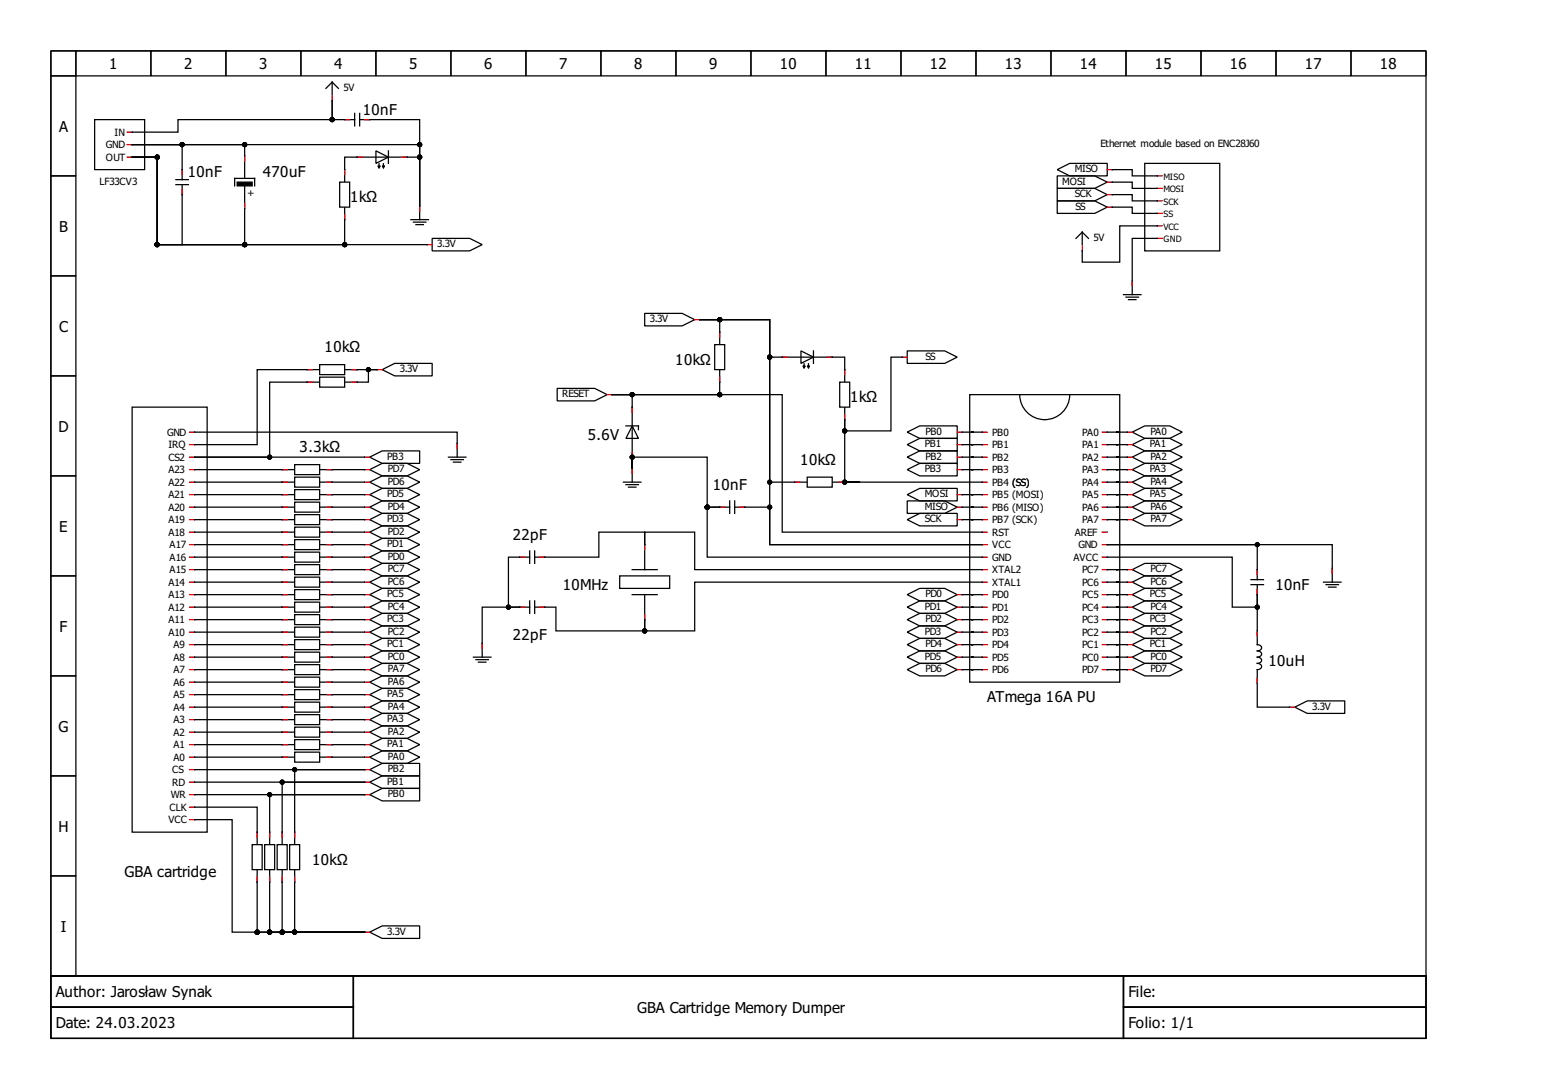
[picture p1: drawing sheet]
<svg xmlns="http://www.w3.org/2000/svg" width="297mm" height="210mm" viewBox="0 0 297 210" stroke-linecap="round" stroke-linejoin="round" font-family="sans-serif">
<g fill="none" stroke="#000" stroke-width=".24">
<path d="M9.8 9.8h264.5v178h-264.5zM9.8 9.8h4.8v4.8h-4.8zM9.8 14.6h4.8v19.2h-4.8zM14.6 9.8h14.4v4.8h-14.4zM29 9.8h14.5v4.8h-14.5zM43.5 9.8h14.4v4.8h-14.4zM57.9 9.8h14.4v4.8h-14.4zM72.3 9.8h14.4v4.8h-14.4zM86.7 9.8h14.5v4.8h-14.5zM101.2 9.8h14.4v4.8h-14.4zM115.6 9.8h14.4v4.8h-14.4zM130 9.8h14.5v4.8h-14.5z"/>
<path d="M144.5 9.8h14.4v4.8h-14.4zM158.9 9.8h14.4v4.8h-14.4zM173.3 9.8h14.5v4.8h-14.5zM187.8 9.8h14.4v4.8h-14.4zM202.2 9.8h14.4v4.8h-14.4zM216.6 9.8h14.4v4.8h-14.4zM231 9.8h14.5v4.8h-14.5zM245.5 9.8h14.4v4.8h-14.4zM259.9 9.8h14.4v4.8h-14.4zM9.8 33.8h4.8v19.3h-4.8zM66.3 23h1.9M68.2 21.8v2.4"/>
<path d="M69.2 23h1.9M69.2 21.8v2.4M9.8 53.1h4.8v19.2h-4.8zM9.8 72.3h4.8v19.3h-4.8zM9.8 91.6h4.8v19.2h-4.8zM71.1 88l2.4-1.3h7.2v2.5h-7.2zM174.5 83.1l2.4-1.2h7.3v2.4h-7.3zM9.8 110.8h4.8v19.2h-4.8zM240.7 111.5h2.4M240.7 112.5h2.4M241.9 109.6v1.9M241.9 112.5v1.9"/>
<path d="M9.8 130h4.8v19.3h-4.8zM9.8 149.3h4.8v19.2h-4.8zM9.8 168.5h4.8v19.3h-4.8zM49.5 160.1v9.6M9.8 187.8h264.5v12h-264.5zM9.8 187.8h58.2v6h-58.2zM9.8 193.8h58.2v6h-58.2zM68 187.8h148.1v12h-148.1zM216.1 187.8h58.2v6h-58.2zM216.1 193.8h58.2v6h-58.2z"/>
</g>
<path d="M66.3 23h1M70.2 23h.9M70.2 88h.9M184.2 83.1h.9M241.9 109.6v1M241.9 113.4v1" fill="none" stroke="#f00" stroke-width=".24"/>
<path d="M66.3 23h.1M71.1 23h.1M70.2 88h.1M185.1 83.1h.1M241.9 109.6h.1M241.9 114.4h.1" fill="none" stroke="#00f" stroke-width=".24"/>
<path d="M48.5 162.5h1.9v4.8h-1.9z" fill-rule="evenodd" fill="#fff" stroke="#000" stroke-width=".24"/>
<path d="M138.5 97.6h.9M142.3 97.6h1M184.2 90.4h.9M184.2 85.5h.9M184.2 88h.9M216.9 83.1h.9M184.2 121.6h.9M70.2 150.5h.9M49.5 160.1v1M49.5 168.8v.9" fill="none" stroke="#f00" stroke-width=".24"/>
<path d="M138.5 97.6h.1M143.3 97.6h.1M185.1 85.5h.1M185.1 88h.1M185.1 90.4h.1M216.9 83.1h.1M185.1 121.6h.1M70.2 150.5h.1M49.5 160.1h.1M49.5 169.7h.1" fill="none" stroke="#00f" stroke-width=".24"/>
<path d="M138.5 97.6h1.9M140.4 96.4v2.4M141.3 97.6h2M141.3 96.4v2.4M174.5 90.4l2.4-1.2h7.3v2.4h-7.3zM174.5 85.5l2.4-1.2h7.3v2.4h-7.3zM174.5 88l2.4-1.3h7.3v2.5h-7.3zM217.8 83.1l2.4-1.2h4.8l2.4 1.2-2.4 1.2h-4.8zM54.3 126.4h9.6M174.5 121.6l2.4-1.2h4.8l2.5 1.2-2.5 1.2h-4.8zM71.1 150.5l2.4-1.2h7.2v2.4h-7.2z" fill="none" stroke="#000" stroke-width=".24"/>
<path d="M56.7 125.5h4.8v1.9h-4.8z" fill-rule="evenodd" fill="#fff" stroke="#000" stroke-width=".24"/>
<path d="M70.2 95.2h.9M70.2 92.8h.9M54.3 126.4h.9M62.9 126.4h1" fill="none" stroke="#f00" stroke-width=".24"/>
<path d="M70.2 92.8h.1M70.2 95.2h.1M54.3 126.4h.1M63.9 126.4h.1" fill="none" stroke="#00f" stroke-width=".24"/>
<path d="M71.1 95.2l2.4-1.2h4.8l2.4 1.2-2.4 1.2h-4.8zM71.1 92.8l2.4-1.2h4.8l2.4 1.2-2.4 1.2h-4.8zM54.3 104.8h9.6" fill="none" stroke="#000" stroke-width=".24"/>
<path d="M56.7 103.8h4.8v1.9h-4.8z" fill-rule="evenodd" fill="#fff" stroke="#000" stroke-width=".24"/>
<path d="M54.3 104.8h.9M62.9 104.8h1" fill="none" stroke="#f00" stroke-width=".24"/>
<path d="M54.3 104.8h.1M63.9 104.8h.1" fill="none" stroke="#00f" stroke-width=".24"/>
<path d="M54.3 114.4h9.6" fill="none" stroke="#000" stroke-width=".24"/>
<path d="M56.7 113.4h4.8v2h-4.8z" fill-rule="evenodd" fill="#fff" stroke="#000" stroke-width=".24"/>
<path d="M54.3 114.4h.9M62.9 114.4h1" fill="none" stroke="#f00" stroke-width=".24"/>
<path d="M54.3 114.4h.1M63.9 114.4h.1" fill="none" stroke="#00f" stroke-width=".24"/>
<path d="M54.3 109.6h9.6" fill="none" stroke="#000" stroke-width=".24"/>
<path d="M56.7 108.6h4.8v2h-4.8z" fill-rule="evenodd" fill="#fff" stroke="#000" stroke-width=".24"/>
<path d="M54.3 109.6h.9M62.9 109.6h1M100 107.2h.9M103.8 107.2h1" fill="none" stroke="#f00" stroke-width=".24"/>
<path d="M54.3 109.6h.1M63.9 109.6h.1M100 107.2h.1M104.8 107.2h.1" fill="none" stroke="#00f" stroke-width=".24"/>
<path d="M54.3 116.8h9.6M100 107.2h1.9M101.9 106v2.4M102.9 107.2h1.9M102.9 106v2.4" fill="none" stroke="#000" stroke-width=".24"/>
<path d="M56.7 115.9h4.8v1.9h-4.8z" fill-rule="evenodd" fill="#fff" stroke="#000" stroke-width=".24"/>
<path d="M54.3 116.8h.9M62.9 116.8h1M70.2 138.5h.9" fill="none" stroke="#f00" stroke-width=".24"/>
<path d="M54.3 116.8h.1M63.9 116.8h.1M70.2 138.5h.1" fill="none" stroke="#00f" stroke-width=".24"/>
<path d="M54.3 133.6h9.6M71.1 138.5l2.4-1.2h4.8l2.4 1.2-2.4 1.2h-4.8z" fill="none" stroke="#000" stroke-width=".24"/>
<path d="M56.7 132.7h4.8v1.9h-4.8z" fill-rule="evenodd" fill="#fff" stroke="#000" stroke-width=".24"/>
<path d="M54.3 133.6h.9M62.9 133.6h1" fill="none" stroke="#f00" stroke-width=".24"/>
<path d="M54.3 133.6h.1M63.9 133.6h.1" fill="none" stroke="#00f" stroke-width=".24"/>
<path d="M54.3 92.8h9.6" fill="none" stroke="#000" stroke-width=".24"/>
<path d="M56.7 91.8h4.8v1.9h-4.8z" fill-rule="evenodd" fill="#fff" stroke="#000" stroke-width=".24"/>
<g fill="none" stroke="#f00" stroke-width=".24">
<path d="M54.3 92.8h.9M62.9 92.8h1M189 92.8h.9M189 88h.9M189 100h.9M189 95.2h.9M189 83.1h.9M189 90.4h.9M189 85.5h.9M189 97.6h.9M212 92.8h1M212 88h1"/>
<path d="M212 100h1M212 95.2h1M212 83.1h1M212 90.4h1M212 85.5h1M212 97.6h1M189 109.6h.9M189 112h.9M189 114.4h.9M189 102.4h.9M189 107.2h.9M189 116.8h.9"/>
<path d="M189 119.2h.9M189 104.8h.9M212 109.6h1M212 112h1M212 114.4h1M212 102.4h1M212 107.2h1M212 116.8h1M212 119.2h1M212 104.8h1M189 121.6h.9M189 124h.9"/>
<path d="M189 126.4h.9M189 128.8h.9M212 121.6h1M212 124h1M212 126.4h1M212 128.8h1"/>
</g>
<g fill="none" stroke="#00f" stroke-width=".24">
<path d="M54.3 92.8h.1M63.9 92.8h.1M189 83.1h.1M189 85.5h.1M189 88h.1M189 90.4h.1M189 92.8h.1M189 95.2h.1M189 97.6h.1M189 100h.1M213 83.1h.1M213 85.5h.1"/>
<path d="M213 88h.1M213 90.4h.1M213 92.8h.1M213 95.2h.1M213 97.6h.1M213 100h.1M189 102.4h.1M189 104.8h.1M189 107.2h.1M189 109.6h.1M189 112h.1M189 114.4h.1"/>
<path d="M189 116.8h.1M189 119.2h.1M213 102.4h.1M213 104.8h.1M213 107.2h.1M213 109.6h.1M213 112h.1M213 114.4h.1M213 116.8h.1M213 119.2h.1M189 121.6h.1M189 124h.1"/>
<path d="M189 126.4h.1M189 128.8h.1M213 121.6h.1M213 124h.1M213 126.4h.1M213 128.8h.1"/>
</g>
<path d="M186.6 75.9h28.8v55.3h-28.8zM196.2 75.9a4.8 4.8 0 0 0 4.8 4.8 4.8 4.8 0 0 0 4.8-4.8M54.3 138.5h9.6" fill="none" stroke="#000" stroke-width=".24"/>
<path d="M56.7 137.5h4.8v1.9h-4.8z" fill-rule="evenodd" fill="#fff" stroke="#000" stroke-width=".24"/>
<path d="M54.3 138.5h.9M62.9 138.5h1" fill="none" stroke="#f00" stroke-width=".24"/>
<path d="M54.3 138.5h.1M63.9 138.5h.1" fill="none" stroke="#00f" stroke-width=".24"/>
<path d="M54.3 121.6h9.6" fill="none" stroke="#000" stroke-width=".24"/>
<path d="M56.7 120.7h4.8v1.9h-4.8z" fill-rule="evenodd" fill="#fff" stroke="#000" stroke-width=".24"/>
<path d="M54.3 121.6h.9M62.9 121.6h1" fill="none" stroke="#f00" stroke-width=".24"/>
<path d="M54.3 121.6h.1M63.9 121.6h.1" fill="none" stroke="#00f" stroke-width=".24"/>
<path d="M54.3 128.8h9.6" fill="none" stroke="#000" stroke-width=".24"/>
<path d="M56.7 127.9h4.8v1.9h-4.8z" fill-rule="evenodd" fill="#fff" stroke="#000" stroke-width=".24"/>
<path d="M70.2 102.4h.9M54.3 128.8h.9M62.9 128.8h1M70.2 121.6h.9" fill="none" stroke="#f00" stroke-width=".24"/>
<path d="M70.2 102.4h.1M54.3 128.8h.1M63.9 128.8h.1M70.2 121.6h.1" fill="none" stroke="#00f" stroke-width=".24"/>
<path d="M54.3 95.2h9.6M71.1 102.4l2.4-1.2h4.8l2.4 1.2-2.4 1.2h-4.8zM71.1 121.6l2.4-1.2h4.8l2.4 1.2-2.4 1.2h-4.8z" fill="none" stroke="#000" stroke-width=".24"/>
<path d="M56.7 94.2h4.8v1.9h-4.8z" fill-rule="evenodd" fill="#fff" stroke="#000" stroke-width=".24"/>
<path d="M54.3 95.2h.9M62.9 95.2h1M216.9 114.4h.9" fill="none" stroke="#f00" stroke-width=".24"/>
<path d="M54.3 95.2h.1M63.9 95.2h.1M216.9 114.4h.1" fill="none" stroke="#00f" stroke-width=".24"/>
<path d="M54.3 100h9.6M217.8 114.4l2.4-1.2h4.8l2.4 1.2-2.4 1.2h-4.8z" fill="none" stroke="#000" stroke-width=".24"/>
<path d="M56.7 99h4.8v1.9h-4.8z" fill-rule="evenodd" fill="#fff" stroke="#000" stroke-width=".24"/>
<path d="M54.3 100h.9M62.9 100h1" fill="none" stroke="#f00" stroke-width=".24"/>
<path d="M54.3 100h.1M63.9 100h.1" fill="none" stroke="#00f" stroke-width=".24"/>
<path d="M54.3 90.4h9.6" fill="none" stroke="#000" stroke-width=".24"/>
<path d="M56.7 89.4h4.8v1.9h-4.8z" fill-rule="evenodd" fill="#fff" stroke="#000" stroke-width=".24"/>
<path d="M54.3 90.4h.9M62.9 90.4h1" fill="none" stroke="#f00" stroke-width=".24"/>
<path d="M54.3 90.4h.1M63.9 90.4h.1" fill="none" stroke="#00f" stroke-width=".24"/>
<path d="M54.3 112h9.6" fill="none" stroke="#000" stroke-width=".24"/>
<path d="M56.7 111h4.8v2h-4.8z" fill-rule="evenodd" fill="#fff" stroke="#000" stroke-width=".24"/>
<path d="M54.3 112h.9M62.9 112h1M70.2 104.8h.9M124 104.8v.9M124 118.3v.9M70.2 152.9h.9" fill="none" stroke="#f00" stroke-width=".24"/>
<path d="M54.3 112h.1M63.9 112h.1M70.2 104.8h.1M124 104.8h.1M124 119.2h.1M70.2 152.9h.1" fill="none" stroke="#00f" stroke-width=".24"/>
<path d="M71.1 104.8l2.4-1.2h4.8l2.4 1.2-2.4 1.2h-4.8zM119.2 110.8h9.6v2.4h-9.6zM121.6 109.6h4.8M121.6 114.4h4.8M124 104.8v4.8M124 114.4v4.8M54.3 124h9.6M71.1 152.9l2.4-1.2h7.2v2.4h-7.2z" fill="none" stroke="#000" stroke-width=".24"/>
<path d="M56.7 123.1h4.8v1.9h-4.8z" fill-rule="evenodd" fill="#fff" stroke="#000" stroke-width=".24"/>
<g fill="none" stroke="#f00" stroke-width=".24">
<path d="M36.5 83.1h.9M36.5 97.6h.9M36.5 100h.9M36.5 85.5h.9M36.5 92.8h.9M36.5 88h.9M36.5 90.4h.9M36.5 95.2h.9M36.5 109.6h.9M36.5 107.2h.9M36.5 112h.9M36.5 116.8h.9"/>
<path d="M36.5 114.4h.9M36.5 119.2h.9M36.5 104.8h.9M36.5 102.4h.9M70.2 109.6h.9M70.2 107.2h.9M36.5 124h.9M36.5 121.6h.9M36.5 136.1h.9M36.5 128.8h.9M36.5 133.6h.9M36.5 138.5h.9"/>
<path d="M36.5 126.4h.9M36.5 131.2h.9M54.3 124h.9M62.9 124h1M70.2 124h.9M36.5 152.9h.9M36.5 150.5h.9M36.5 143.3h.9M36.5 148.1h.9M36.5 157.7h.9M36.5 155.3h.9M36.5 145.7h.9"/>
<path d="M36.5 140.9h.9"/>
</g>
<g fill="none" stroke="#00f" stroke-width=".24">
<path d="M37.4 83.1h.1M37.4 85.5h.1M37.4 88h.1M37.4 90.4h.1M37.4 92.8h.1M37.4 95.2h.1M37.4 97.6h.1M37.4 100h.1M37.4 102.4h.1M37.4 104.8h.1M37.4 107.2h.1M37.4 109.6h.1"/>
<path d="M37.4 112h.1M37.4 114.4h.1M37.4 116.8h.1M37.4 119.2h.1M70.2 107.2h.1M70.2 109.6h.1M37.4 121.6h.1M37.4 124h.1M37.4 126.4h.1M37.4 128.8h.1M37.4 131.2h.1M37.4 133.6h.1"/>
<path d="M37.4 136.1h.1M37.4 138.5h.1M54.3 124h.1M63.9 124h.1M70.2 124h.1M37.4 140.9h.1M37.4 143.3h.1M37.4 145.7h.1M37.4 148.1h.1M37.4 150.5h.1M37.4 152.9h.1M37.4 155.3h.1"/>
<path d="M37.4 157.7h.1"/>
</g>
<path d="M25.4 78.3h14.5v81.8h-14.5zM71.1 109.6l2.4-1.2h4.8l2.4 1.2-2.4 1.2h-4.8zM71.1 107.2l2.4-1.2h4.8l2.4 1.2-2.4 1.2h-4.8zM54.3 136.1h9.6M71.1 124l2.4-1.2h4.8l2.4 1.2-2.4 1.2h-4.8z" fill="none" stroke="#000" stroke-width=".24"/>
<path d="M56.7 135.1h4.8v1.9h-4.8z" fill-rule="evenodd" fill="#fff" stroke="#000" stroke-width=".24"/>
<path d="M70.2 97.6h.9M54.3 136.1h.9M62.9 136.1h1" fill="none" stroke="#f00" stroke-width=".24"/>
<path d="M70.2 97.6h.1M54.3 136.1h.1M63.9 136.1h.1" fill="none" stroke="#00f" stroke-width=".24"/>
<path d="M54.3 97.6h9.6M71.1 97.6l2.4-1.2h4.8l2.4 1.2-2.4 1.2h-4.8z" fill="none" stroke="#000" stroke-width=".24"/>
<path d="M56.7 96.6h4.8v1.9h-4.8z" fill-rule="evenodd" fill="#fff" stroke="#000" stroke-width=".24"/>
<path d="M217.8 54v1M54.3 97.6h.9M62.9 97.6h1M88 85.3v1M100 116.8h.9M103.8 116.8h1M184.2 114.4h.9M92.8 123.8v.9M70.2 148.1h.9" fill="none" stroke="#f00" stroke-width=".24"/>
<path d="M217.8 54h.1M54.3 97.6h.1M63.9 97.6h.1M88 85.3h.1M100 116.8h.1M104.8 116.8h.1M185.1 114.4h.1M92.8 123.8h.1M70.2 148.1h.1" fill="none" stroke="#00f" stroke-width=".24"/>
<g fill="none" stroke="#000" stroke-width=".24">
<path d="M216.1 56.7h3.4M216.6 57.2h2.4M217.1 57.6h1.4M217.8 54.3v2.4M86.3 88h3.3M86.7 88.4h2.5M87.2 88.9h1.5M88 85.5v2.5M100 116.8h1.9M101.9 115.6v2.4M102.9 116.8h1.9M102.9 115.6v2.4"/>
<path d="M174.5 114.4l2.4-1.2h4.8l2.5 1.2-2.5 1.2h-4.8zM91.1 126.4h3.3M91.6 126.9h2.4M92 127.4h1.5M92.8 124v2.4M54.3 140.9h9.6M71.1 148.1l2.4-1.2h7.2v2.4h-7.2z"/>
</g>
<path d="M56.7 139.9h4.8v1.9h-4.8z" fill-rule="evenodd" fill="#fff" stroke="#000" stroke-width=".24"/>
<path d="M133.6 61.5h1M184.2 116.8h.9M54.3 140.9h.9M62.9 140.9h1" fill="none" stroke="#f00" stroke-width=".24"/>
<path d="M134.6 61.5h.1M185.1 116.8h.1M54.3 140.9h.1M63.9 140.9h.1" fill="none" stroke="#00f" stroke-width=".24"/>
<path d="M124 60.3h7.2l2.4 1.2-2.4 1.2h-7.2zM174.5 116.8l2.4-1.2h4.8l2.5 1.2-2.5 1.2h-4.8zM54.3 145.7h9.6" fill="none" stroke="#000" stroke-width=".24"/>
<path d="M56.7 144.7h4.8v1.9h-4.8z" fill-rule="evenodd" fill="#fff" stroke="#000" stroke-width=".24"/>
<path d="M70.2 90.4h.9M54.3 145.7h.9M62.9 145.7h1" fill="none" stroke="#f00" stroke-width=".24"/>
<path d="M70.2 90.4h.1M54.3 145.7h.1M63.9 145.7h.1" fill="none" stroke="#00f" stroke-width=".24"/>
<path d="M71.1 90.4l2.4-1.2h4.8l2.4 1.2-2.4 1.2h-4.8zM54.3 143.3h9.6" fill="none" stroke="#000" stroke-width=".24"/>
<path d="M56.7 142.3h4.8v1.9h-4.8z" fill-rule="evenodd" fill="#fff" stroke="#000" stroke-width=".24"/>
<path d="M173.6 68.7h.9M184.2 95.2h.9M184.2 119.2h.9M54.3 143.3h.9M62.9 143.3h1M70.2 140.9h.9" fill="none" stroke="#f00" stroke-width=".24"/>
<path d="M173.6 68.7h.1M185.1 95.2h.1M185.1 119.2h.1M54.3 143.3h.1M63.9 143.3h.1M70.2 140.9h.1" fill="none" stroke="#00f" stroke-width=".24"/>
<path d="M174.5 67.5h7.2l2.5 1.2-2.5 1.2h-7.2zM174.5 95.2l2.4-1.2h7.3v2.4h-7.3zM54.3 107.2h9.6M174.5 119.2l2.4-1.2h4.8l2.5 1.2-2.5 1.2h-4.8zM71.1 140.9l2.4-1.2h4.8l2.4 1.2-2.4 1.2h-4.8z" fill="none" stroke="#000" stroke-width=".24"/>
<path d="M56.7 106.2h4.8v2h-4.8z" fill-rule="evenodd" fill="#fff" stroke="#000" stroke-width=".24"/>
<path d="M184.2 100h.9M54.3 107.2h.9M62.9 107.2h1M70.2 126.4h.9" fill="none" stroke="#f00" stroke-width=".24"/>
<path d="M185.1 100h.1M54.3 107.2h.1M63.9 107.2h.1M70.2 126.4h.1" fill="none" stroke="#00f" stroke-width=".24"/>
<path d="M174.5 100l2.4-1.2h7.3v2.4h-7.3zM54.3 102.4h9.6M71.1 126.4l2.4-1.2h4.8l2.4 1.2-2.4 1.2h-4.8z" fill="none" stroke="#000" stroke-width=".24"/>
<path d="M56.7 101.4h4.8v1.9h-4.8z" fill-rule="evenodd" fill="#fff" stroke="#000" stroke-width=".24"/>
<g fill="none" stroke="#f00" stroke-width=".24">
<path d="M70.2 100h.9M216.9 100h.9M216.9 85.5h.9M216.9 92.8h.9M216.9 88h.9M216.9 95.2h.9M54.3 102.4h.9M62.9 102.4h1M70.2 114.4h.9M216.9 112h.9M70.2 128.8h.9M70.2 131.2h.9"/>
<path d="M184.2 126.4h.9"/>
</g>
<g fill="none" stroke="#00f" stroke-width=".24">
<path d="M70.2 100h.1M216.9 85.5h.1M216.9 88h.1M216.9 92.8h.1M216.9 95.2h.1M216.9 100h.1M54.3 102.4h.1M63.9 102.4h.1M70.2 114.4h.1M216.9 112h.1M70.2 128.8h.1M70.2 131.2h.1"/>
<path d="M185.1 126.4h.1"/>
</g>
<path d="M71.1 100l2.4-1.2h4.8l2.4 1.2-2.4 1.2h-4.8zM217.8 85.5l2.4-1.2h4.8l2.4 1.2-2.4 1.2h-4.8zM217.8 92.8l2.4-1.2h4.8l2.4 1.2-2.4 1.2h-4.8zM217.8 100l2.4-1.2h4.8l2.4 1.2-2.4 1.2h-4.8zM217.8 88l2.4-1.3h4.8l2.4 1.3-2.4 1.2h-4.8zM217.8 95.2l2.4-1.2h4.8l2.4 1.2-2.4 1.2h-4.8zM71.1 114.4l2.4-1.2h4.8l2.4 1.2-2.4 1.2h-4.8zM217.8 112l2.4-1.2h4.8l2.4 1.2-2.4 1.2h-4.8zM71.1 128.8l2.4-1.2h4.8l2.4 1.2-2.4 1.2h-4.8zM71.1 131.2l2.4-1.2h4.8l2.4 1.2-2.4 1.2h-4.8zM174.5 126.4l2.4-1.2h4.8l2.5 1.2-2.5 1.2h-4.8zM51.9 160.1v9.6" fill="none" stroke="#000" stroke-width=".24"/>
<path d="M50.9 162.5h1.9v4.8h-1.9z" fill-rule="evenodd" fill="#fff" stroke="#000" stroke-width=".24"/>
<path d="M70.2 119.2h.9M70.2 116.8h.9M184.2 128.8h.9M51.9 160.1v1M51.9 168.8v.9" fill="none" stroke="#f00" stroke-width=".24"/>
<path d="M70.2 116.8h.1M70.2 119.2h.1M185.1 128.8h.1M51.9 160.1h.1M51.9 169.7h.1" fill="none" stroke="#00f" stroke-width=".24"/>
<path d="M54.3 119.2h9.6M71.1 119.2l2.4-1.2h4.8l2.4 1.2-2.4 1.2h-4.8zM71.1 116.8l2.4-1.2h4.8l2.4 1.2-2.4 1.2h-4.8zM174.5 128.8l2.4-1.2h4.8l2.5 1.2-2.5 1.2h-4.8z" fill="none" stroke="#000" stroke-width=".24"/>
<path d="M56.7 118.3h4.8v1.9h-4.8z" fill-rule="evenodd" fill="#fff" stroke="#000" stroke-width=".24"/>
<path d="M150.5 68.7h.9M159.1 68.7h1M54.3 119.2h.9M62.9 119.2h1M70.2 112h.9M216.9 109.6h.9M216.9 116.8h.9M70.2 136.1h.9M184.2 124h.9M70.2 145.7h.9" fill="none" stroke="#f00" stroke-width=".24"/>
<path d="M150.5 68.7h.1M160.1 68.7h.1M54.3 119.2h.1M63.9 119.2h.1M70.2 112h.1M216.9 109.6h.1M216.9 116.8h.1M70.2 136.1h.1M185.1 124h.1M70.2 145.7h.1" fill="none" stroke="#00f" stroke-width=".24"/>
<path d="M150.5 68.7h9.6M154.1 67.5l2.4 1.2-2.4 1.2zM154.7 70v.4M155.5 70v.4M156.5 67.5v2.4M71.1 112l2.4-1.2h4.8l2.4 1.2-2.4 1.2h-4.8zM217.8 109.6l2.4-1.2h4.8l2.4 1.2-2.4 1.2h-4.8zM217.8 116.8l2.4-1.2h4.8l2.4 1.2-2.4 1.2h-4.8zM54.3 131.2h9.6M71.1 136.1l2.4-1.3h4.8l2.4 1.3-2.4 1.2h-4.8zM174.5 124l2.4-1.2h4.8l2.5 1.2-2.5 1.2h-4.8zM71.1 145.7l2.4-1.2h4.8l2.4 1.2-2.4 1.2h-4.8z" fill="none" stroke="#000" stroke-width=".24"/>
<path d="M154.5 70.4h.4l-.2 .5zM155.3 70.4h.5l-.3 .5z" fill="#000" stroke="#000" stroke-width=".19"/>
<path d="M56.7 130.3h4.8v1.9h-4.8z" fill-rule="evenodd" fill="#fff" stroke="#000" stroke-width=".24"/>
<g fill="none" stroke="#f00" stroke-width=".24">
<path d="M35 32.6v1M35 36.5v.9M68.7 30.2h1M77.4 30.2h.9M208.2 47.3v1M216.9 97.6h.9M216.9 90.4h.9M54.3 131.2h.9M62.9 131.2h1M70.2 133.6h.9M216.9 121.6h.9M241.9 121.4v.9"/>
<path d="M241.9 130.5v1M248.1 136.1h1M70.2 143.3h.9"/>
</g>
<g fill="none" stroke="#00f" stroke-width=".24">
<path d="M35 32.6h.1M35 37.4h.1M68.7 30.2h.1M78.3 30.2h.1M208.2 48.3h.1M216.9 90.4h.1M216.9 97.6h.1M54.3 131.2h.1M63.9 131.2h.1M70.2 133.6h.1M216.9 121.6h.1M241.9 121.4h.1"/>
<path d="M241.9 131.5h.1M248.1 136.1h.1M70.2 143.3h.1"/>
</g>
<g fill="none" stroke="#000" stroke-width=".24">
<path d="M33.8 34.6h2.4M33.8 35.5h2.4M35 32.6v2M35 35.5v1.9M68.7 30.2h9.6M72.3 29l2.4 1.2-2.4 1.2zM72.9 31.5v.4M73.8 31.5v.4M74.7 29v2.4M208.2 44.7l-1.2 1.2M208.2 44.7l1.2 1.2M208.2 44.7v2.4"/>
<path d="M217.8 97.6l2.4-1.2h4.8l2.4 1.2-2.4 1.2h-4.8zM217.8 90.4l2.4-1.2h4.8l2.4 1.2-2.4 1.2h-4.8zM71.1 133.6l2.4-1.2h4.8l2.4 1.2-2.4 1.2h-4.8zM217.8 121.6l2.4-1.2h4.8l2.4 1.2-2.4 1.2h-4.8zM241.9 121.6v2.4a.64 .64 0 0 1 .8 .6 .64 .64 0 0 1-.8 .6 .64 .64 0 0 1 .8 .6 .64 .64 0 0 1-.8 .6 .64 .64 0 0 1 .8 .6 .64 .64 0 0 1-.8 .6 .64 .64 0 0 1 .8 .6 .64 .64 0 0 1-.8 .6v2.4M249.1 136.1l2.4-1.3h7.2v2.5h-7.2zM71.1 143.3l2.4-1.2h4.8l2.4 1.2-2.4 1.2h-4.8zM54.3 160.1v9.6"/>
</g>
<path d="M72.7 31.9h.5l-.3 .5zM73.5 31.9h.5l-.2 .5z" fill="#000" stroke="#000" stroke-width=".19"/>
<path d="M53.3 162.5h1.9v4.8h-1.9z" fill-rule="evenodd" fill="#fff" stroke="#000" stroke-width=".24"/>
<path d="M54.3 160.1v1M54.3 168.8v.9" fill="none" stroke="#f00" stroke-width=".24"/>
<path d="M54.3 160.1h.1M54.3 169.7h.1" fill="none" stroke="#00f" stroke-width=".24"/>
<path d="M56.7 160.1v9.6" fill="none" stroke="#000" stroke-width=".24"/>
<path d="M55.7 162.5h1.9v4.8h-1.9z" fill-rule="evenodd" fill="#fff" stroke="#000" stroke-width=".24"/>
<path d="M116.8 75.9h1M56.7 160.1v1M56.7 168.8v.9" fill="none" stroke="#f00" stroke-width=".24"/>
<path d="M117.8 75.9h.1M56.7 160.1h.1M56.7 169.7h.1" fill="none" stroke="#00f" stroke-width=".24"/>
<path d="M107.2 74.7h7.2l2.4 1.2-2.4 1.2h-7.2zM162.5 71.1v9.6" fill="none" stroke="#000" stroke-width=".24"/>
<path d="M161.5 73.5h2v4.8h-2z" fill-rule="evenodd" fill="#fff" stroke="#000" stroke-width=".24"/>
<path d="M24.5 25.4h.9M24.5 30.2h.9M24.5 27.8h.9M162.5 71.1v1M162.5 79.8v.9" fill="none" stroke="#f00" stroke-width=".24"/>
<path d="M25.4 25.4h.1M25.4 27.8h.1M25.4 30.2h.1M162.5 71.1h.1M162.5 80.7h.1" fill="none" stroke="#00f" stroke-width=".24"/>
<path d="M18.2 23h9.6v9.6h-9.6zM66.3 32.6v9.7" fill="none" stroke="#000" stroke-width=".24"/>
<path d="M65.3 35h2v4.9h-2z" fill-rule="evenodd" fill="#fff" stroke="#000" stroke-width=".24"/>
<path d="M66.3 32.6v1M80.7 39.6v1M66.3 41.3v1M121.6 90.1v1M256.3 109.4v.9" fill="none" stroke="#f00" stroke-width=".24"/>
<path d="M66.3 32.6h.1M80.7 39.6h.1M66.3 42.3h.1M121.6 90.1h.1M256.3 109.4h.1" fill="none" stroke="#00f" stroke-width=".24"/>
<g fill="none" stroke="#000" stroke-width=".24">
<path d="M80.7 39.9v2.4M79.1 42.3h3.3M79.5 42.7h2.4M80 43.2h1.5M59.1 71.1h9.6M119.9 92.8h3.4M120.4 93.2h2.4M120.9 93.7h1.4M121.6 90.4v2.4M254.6 112h3.4M255.1 112.5h2.4M255.6 113h1.4"/>
<path d="M256.3 109.6v2.4"/>
</g>
<path d="M61.5 70.2h4.8v1.9h-4.8z" fill-rule="evenodd" fill="#fff" stroke="#000" stroke-width=".24"/>
<path d="M47.1 30v1M47.1 39.1v1M213 35h1M59.1 71.1h1M67.8 71.1h.9" fill="none" stroke="#f00" stroke-width=".24"/>
<path d="M47.1 30h.1M214 35h.1M47.1 40.1h.1M59.1 71.1h.1M68.7 71.1h.1" fill="none" stroke="#00f" stroke-width=".24"/>
<path d="M45.1 35.8v-1.5h3.9v1.5M47.1 30.2v4.1M47.1 35.8v4.1M203.4 33.8h7.2l2.4 1.2-2.4 1.2h-7.2zM138.5 63.9v9.6" fill="none" stroke="#000" stroke-width=".24"/>
<path d="M45.6 35h2.9v.8h-2.9z" fill-rule="evenodd" fill="#000" stroke="#000" stroke-width=".24"/>
<path d="M137.5 66.3h1.9v4.8h-1.9z" fill-rule="evenodd" fill="#fff" stroke="#000" stroke-width=".24"/>
<path d="M63.9 18.4v1M213 37.4h1M72.6 71.1h.9M138.5 63.9v1M138.5 72.6v.9M216.9 126.4h.9" fill="none" stroke="#f00" stroke-width=".24"/>
<path d="M63.9 19.4h.1M214 37.4h.1M72.6 71.1h.1M138.5 63.9h.1M138.5 73.5h.1M216.9 126.4h.1" fill="none" stroke="#00f" stroke-width=".24"/>
<path d="M63.9 15.8l-1.2 1.2M63.9 15.8l1.2 1.2M63.9 15.8v2.4M203.4 36.2h7.2l2.4 1.2-2.4 1.2h-7.2zM73.5 71.1l2.4-1.2h7.2v2.4h-7.2zM152.9 92.8h9.6M217.8 126.4l2.4-1.2h4.8l2.4 1.2-2.4 1.2h-4.8z" fill="none" stroke="#000" stroke-width=".24"/>
<path d="M155.3 91.8h4.8v1.9h-4.8z" fill-rule="evenodd" fill="#fff" stroke="#000" stroke-width=".24"/>
<path d="M213 32.6h1M222.6 38.6h1M222.6 33.8h1M222.6 36.2h1M222.6 45.9h1M222.6 43.5h1M222.6 41.1h1M152.9 92.8h.9M161.5 92.8h1" fill="none" stroke="#f00" stroke-width=".24"/>
<path d="M214 32.6h.1M222.6 33.8h.1M222.6 36.2h.1M222.6 38.6h.1M222.6 41.1h.1M222.6 43.5h.1M222.6 45.9h.1M152.9 92.8h.1M162.5 92.8h.1" fill="none" stroke="#00f" stroke-width=".24"/>
<path d="M203.4 32.6l2.4-1.2h7.2v2.4h-7.2zM220.2 31.4h14.5v16.9h-14.5zM59.1 73.5h9.6" fill="none" stroke="#000" stroke-width=".24"/>
<path d="M61.5 72.6h4.8v1.9h-4.8z" fill-rule="evenodd" fill="#fff" stroke="#000" stroke-width=".24"/>
<path d="M213 39.9h1M82.2 47.1h.9M59.1 73.5h1M67.8 73.5h.9M121.6 78.3v1M121.6 87v1M184.2 97.6h.9M216.9 119.2h.9M216.9 128.8h.9M216.9 124h.9M70.2 179.3h.9" fill="none" stroke="#f00" stroke-width=".24"/>
<path d="M214 39.9h.1M82.2 47.1h.1M59.1 73.5h.1M68.7 73.5h.1M121.6 78.3h.1M121.6 88h.1M185.1 97.6h.1M216.9 119.2h.1M216.9 124h.1M216.9 128.8h.1M70.2 179.3h.1" fill="none" stroke="#00f" stroke-width=".24"/>
<g fill="none" stroke="#000" stroke-width=".24">
<path d="M25.4 27.8h55.3v11.8M25.4 30.2h4.8v16.9h16.9v-7M25.4 30.2h4.8v16.9h4.8v-9.7M25.4 27.8h21.7v2.2M25.4 27.8h9.6v4.8M25.4 30.2h4.8v16.9h36.1v-4.8M25.4 30.2h4.8v16.9h52M66.3 23h-2.4v-3.6v3.6h-29.7v2.4h-8.8M68.7 30.2h-2.4v2.4M71.1 23h9.6v16.6M78.3 30.2h2.4v9.4M203.4 38.6h7.2l2.4 1.3-2.4 1.2h-7.2z"/>
<path d="M214 37.4h3.8v1.2h4.8M214 35h3.8v1.2h4.8M214 39.9h3.8v1.2h4.8M214 32.6h3.8v1.2h4.8M83.1 45.9h7.3l2.4 1.2-2.4 1.2h-7.3zM222.6 45.9h-4.8v8.1M222.6 43.5h-7.2v6.9h-7.2v-2.1M59.1 73.5h-7.2v14.5h-14.5h32.8M59.1 71.1h-9.6v14.4h-12.1M68.7 71.1h3.9h-2.2h.5v2.4h-2.2M117.8 75.9h3.8v12.1M117.8 75.9h32.7v26.5h38.5"/>
<path d="M134.6 61.5h13.5v43.3h40.9h-40.9v-7.2h-4.8M134.6 61.5h13.5v7.2h-.4h2.8M134.6 61.5h3.9v2.4M134.6 61.5h13.5v31.3h4.8M138.5 73.5v2.4h-20.7M160.1 68.7h2.4v2.4M173.6 68.7h-2.2v14.2h-8.9v-2.2v12.1h26.5M37.4 90.4h16.9M37.4 83.1h50.6v2.2M37.4 92.8h16.9M37.4 100h16.9M37.4 95.2h16.9"/>
<path d="M37.4 97.6h16.9M63.9 90.4h6.3M63.9 92.8h6.3M63.9 97.6h6.3M63.9 95.2h6.3M63.9 100h6.3M120.4 81.9h2.4v.8M121.6 88v2.1M121.6 88v2.1v-2.1h14.5v9.6h2.4h-2.4v9.6h52.9M121.6 81.9l1.2 2.4h-2.4zM174.5 96.4h7.2l2.5 1.2-2.5 1.2h-7.2zM185.1 95.2h3.9"/>
<path d="M185.1 100h3.9M185.1 97.6h3.9M185.1 90.4h3.9M185.1 88h3.9M185.1 83.1h3.9M185.1 85.5h3.9M213 100h3.9M213 95.2h3.9M213 90.4h3.9M213 97.6h3.9M213 85.5h3.9M213 92.8h3.9"/>
<path d="M213 83.1h3.9M213 88h3.9M37.4 119.2h16.9M37.4 102.4h16.9M37.4 116.8h16.9M37.4 107.2h16.9M37.4 114.4h16.9M37.4 104.8h16.9M37.4 112h16.9M37.4 109.6h16.9M63.9 104.8h6.3M63.9 114.4h6.3"/>
<path d="M63.9 112h6.3M63.9 102.4h6.3M63.9 109.6h6.3M63.9 119.2h6.3M63.9 107.2h6.3M63.9 116.8h6.3M100 107.2h-2.2v9.6h2.2h-7.2v7M104.8 107.2h10.4v-4.8h8.8v2.4v-2.4h9.6v7.2h55.4M185.1 114.4h3.9M185.1 116.8h3.9M185.1 119.2h3.9M189 112h-55.4v9.4h-9.6v-2.2v2.2h-17v-4.6h-2.2"/>
<path d="M213 114.4h3.9M213 112h3.9M213 109.6h3.9M213 116.8h3.9M213 119.2h3.9M213 107.2h24.1v9.6h4.8v-2.4v7M217.8 119.2l2.4-1.2h4.8l2.4 1.2-2.4 1.2h-4.8zM256.3 109.4v-4.6h-43.3h28.9v4.8M37.4 121.6h16.9M37.4 138.5h16.9M37.4 126.4h16.9M37.4 131.2h16.9"/>
<path d="M37.4 133.6h16.9M37.4 124h16.9M37.4 136.1h16.9M37.4 128.8h16.9M63.9 126.4h6.3M63.9 121.6h6.3M63.9 124h6.3M63.9 136.1h6.3M63.9 131.2h6.3M63.9 138.5h6.3M63.9 133.6h6.3M63.9 128.8h6.3"/>
<path d="M185.1 126.4h3.9M185.1 128.8h3.9M185.1 121.6h3.9M185.1 124h3.9M213 124h3.9M213 121.6h3.9M213 126.4h3.9M213 128.8h3.9M217.8 128.8l2.4-1.2h4.8l2.4 1.2-2.4 1.2h-4.8zM217.8 124l2.4-1.2h4.8l2.4 1.2-2.4 1.2h-4.8zM241.9 131.5v4.6h6.2M37.4 143.3h16.9"/>
<path d="M37.4 140.9h16.9M37.4 145.7h16.9M37.4 148.1h32.8h-13.5v12M37.4 152.9h32.8h-18.3v7.2M37.4 157.7h7.3v21.6h25.5M37.4 150.5h32.8h-15.9v9.6M37.4 155.3h12.1v4.8M63.9 140.9h6.3M63.9 145.7h6.3M63.9 143.3h6.3M49.5 169.7v9.6h20.7M51.9 169.7v9.6h18.3"/>
<path d="M54.3 169.7v9.6h15.9M56.7 169.7v9.6h13.5M71.1 179.3l2.4-1.2h7.2v2.4h-7.2z"/>
</g>
<g fill="#000" stroke="#000" stroke-width=".24">
<circle cx="30.2" cy="30.2" r=".36"/>
<circle cx="35" cy="27.8" r=".36"/>
<circle cx="47.1" cy="27.8" r=".36"/>
<circle cx="63.9" cy="23" r=".36"/>
<circle cx="80.7" cy="27.8" r=".36"/>
<circle cx="80.7" cy="30.2" r=".36"/>
<circle cx="30.2" cy="47.1" r=".36"/>
<circle cx="47.1" cy="47.1" r=".36"/>
<circle cx="66.3" cy="47.1" r=".36"/>
<circle cx="70.9" cy="71.1" r=".36"/>
<circle cx="121.6" cy="75.9" r=".36"/>
<circle cx="138.5" cy="61.5" r=".36"/>
<circle cx="138.5" cy="75.9" r=".36"/>
<circle cx="148.1" cy="68.7" r=".36"/>
<circle cx="51.9" cy="88" r=".36"/>
<circle cx="121.6" cy="88" r=".36"/>
<circle cx="136.1" cy="97.6" r=".36"/>
<circle cx="148.1" cy="97.6" r=".36"/>
<circle cx="148.1" cy="92.8" r=".36"/>
<circle cx="162.5" cy="82.9" r=".36"/>
<circle cx="162.5" cy="92.8" r=".36"/>
<circle cx="97.8" cy="116.8" r=".36"/>
<circle cx="241.9" cy="104.8" r=".36"/>
<circle cx="241.9" cy="116.8" r=".36"/>
<circle cx="124" cy="121.4" r=".36"/>
<circle cx="51.9" cy="152.9" r=".36"/>
<circle cx="54.3" cy="150.5" r=".36"/>
<circle cx="56.7" cy="148.1" r=".36"/>
<circle cx="49.5" cy="179.3" r=".36"/>
<circle cx="51.9" cy="179.3" r=".36"/>
<circle cx="54.3" cy="179.3" r=".36"/>
<circle cx="56.7" cy="179.3" r=".36"/>
</g>
<g font-size="2.9">
<text x="21" y="13.3">1</text>
<text x="35.4" y="13.3">2</text>
<text x="49.8" y="13.3">3</text>
<text x="64.3" y="13.3">4</text>
<text x="78.7" y="13.3">5</text>
<text x="93.1" y="13.3">6</text>
<text x="107.6" y="13.3">7</text>
<text x="122" y="13.3">8</text>
<text x="136.4" y="13.3">9</text>
<text x="150" y="13.3">10</text>
<text x="164.4" y="13.3">11</text>
<text x="178.9" y="13.3">12</text>
<text x="193.3" y="13.3">13</text>
<text x="207.7" y="13.3">14</text>
<text x="222.2" y="13.3">15</text>
<text x="236.6" y="13.3">16</text>
<text x="251" y="13.3">17</text>
<text x="265.4" y="13.3">18</text>
<text x="69.8" y="22.1">10nF</text>
<text x="11.4" y="25.3">A</text>
<text x="36.1" y="34.1">10nF</text>
<text x="50.6" y="34.1">470uF</text>
<text x="67.4" y="38.9">1kΩ</text>
<text x="11.4" y="44.5">B</text>
<text x="11.4" y="63.8">C</text>
<text x="62.5" y="67.8">10kΩ</text>
<text x="129.9" y="70.2">10kΩ</text>
<text x="163.6" y="77.4">1kΩ</text>
<text x="11.2" y="83">D</text>
<text x="57.6" y="87">3.3kΩ</text>
<text x="113.1" y="84.6">5.6V</text>
<text x="154" y="89.4">10kΩ</text>
<text x="137.1" y="94.2">10nF</text>
<text x="11.4" y="102.3">E</text>
<text x="98.7" y="103.8">22pF</text>
<text x="108.3" y="113.4">10MHz</text>
<text x="245.4" y="113.4">10nF</text>
<text x="11.5" y="121.5">F</text>
<text x="98.7" y="123.1">22pF</text>
<text x="244" y="128.1">10uH</text>
<text x="189.9" y="135.1">ATmega 16A PU</text>
<text x="11.2" y="140.7">G</text>
<text x="11.2" y="160">H</text>
<text x="60.1" y="166.4">10kΩ</text>
<text x="24" y="168.8">GBA cartridge</text>
<text x="11.7" y="179.2">I</text>
<text x="10.8" y="191.8">Author: Jarosław Synak</text>
<text x="217.1" y="191.8">File:</text>
<text x="10.8" y="197.9">Date: 24.03.2023</text>
<text x="122.6" y="194.9">GBA Cartridge Memory Dumper</text>
<text x="217.1" y="197.9">Folio: 1/1</text>
</g>
<g font-size="1.9">
<text x="66.1" y="17.5">5V</text>
<text x="20.4" y="28.5">GND</text>
<text x="22.1" y="26.1">IN</text>
<text x="211.7" y="28.3">Ethernet module based on ENC28J60</text>
<text x="19.2" y="35.5">LF33CV3</text>
<text x="20.4" y="31">OUT</text>
<text x="204.4" y="35.5">MOSI</text>
<text x="206.8" y="33.1">MISO</text>
<text x="49" y="36.6" transform="rotate(-180 49 36.6)">+</text>
<text x="206.8" y="37.9">SCK</text>
<text x="206.9" y="40.3">SS</text>
<text x="84.1" y="47.5">3.3V</text>
<text x="210.4" y="46.3">5V</text>
<text x="125" y="62">3.3V</text>
<text x="76.9" y="71.6">3.3V</text>
<text x="178" y="69.2">SS</text>
<text x="108.2" y="76.4">RESET</text>
<text x="32.2" y="83.9">GND</text>
<text x="178" y="83.6">PB0</text>
<text x="190.9" y="83.9">PB0</text>
<text x="208.2" y="83.9">PA0</text>
<text x="221.3" y="83.6">PA0</text>
<text x="32.4" y="86.3">IRQ</text>
<text x="32.4" y="88.7">CS2</text>
<text x="74.5" y="88.4">PB3</text>
<text x="177.9" y="86">PB1</text>
<text x="178" y="88.4">PB2</text>
<text x="190.9" y="86.3">PB1</text>
<text x="190.9" y="88.7">PB2</text>
<text x="208.2" y="88.7">PA2</text>
<text x="208.2" y="86.3">PA1</text>
<text x="221.2" y="86">PA1</text>
<text x="221.3" y="88.4">PA2</text>
<text x="32.4" y="95.9">A21</text>
<text x="32.4" y="93.5">A22</text>
<text x="32.4" y="91.1">A23</text>
<text x="74.5" y="95.6">PD5</text>
<text x="74.6" y="93.2">PD6</text>
<text x="74.6" y="90.8">PD7</text>
<text x="177.9" y="90.8">PB3</text>
<text x="177.9" y="95.6">MOSI</text>
<text x="190.9" y="95.9">PB5 (MOSI)</text>
<text x="190.9" y="91.1">PB3</text>
<text x="190.9" y="93.5">PB4 ((SS)</text>
<text x="195.5" y="93.5">SS)</text>
<text x="208.2" y="91.1">PA3</text>
<text x="208.2" y="93.5">PA4</text>
<text x="208.2" y="95.9">PA5</text>
<text x="221.2" y="95.6">PA5</text>
<text x="221.2" y="90.8">PA3</text>
<text x="221.3" y="93.2">PA4</text>
<text x="32.4" y="100.7">A19</text>
<text x="32.4" y="98.3">A20</text>
<text x="74.5" y="100.5">PD3</text>
<text x="74.6" y="98.1">PD4</text>
<text x="177.9" y="100.5">SCK</text>
<text x="177.9" y="98.1">MISO</text>
<text x="190.9" y="98.3">PB6 (MISO)</text>
<text x="190.9" y="100.7">PB7 (SCK)</text>
<text x="208.2" y="100.7">PA7</text>
<text x="208.2" y="98.3">PA6</text>
<text x="221.3" y="100.5">PA7</text>
<text x="221.3" y="98.1">PA6</text>
<text x="32.4" y="103.1">A18</text>
<text x="32.6" y="105.5">A17</text>
<text x="32.6" y="107.9">A16</text>
<text x="74.5" y="105.3">PD1</text>
<text x="74.6" y="102.9">PD2</text>
<text x="74.6" y="107.7">PD0</text>
<text x="190.9" y="107.9">GND</text>
<text x="190.9" y="103.1">RST</text>
<text x="190.9" y="105.5">VCC</text>
<text x="206.5" y="107.9">AVCC</text>
<text x="206.8" y="103.1">AREF</text>
<text x="207.5" y="105.5">GND</text>
<text x="32.4" y="112.7">A14</text>
<text x="32.6" y="110.3">A15</text>
<text x="74.6" y="110.1">PC7</text>
<text x="74.6" y="112.5">PC6</text>
<text x="190.9" y="110.3">XTAL2</text>
<text x="190.9" y="112.7">XTAL1</text>
<text x="208.2" y="110.3">PC7</text>
<text x="208.2" y="112.7">PC6</text>
<text x="221.3" y="112.5">PC6</text>
<text x="221.3" y="110.1">PC7</text>
<text x="32.4" y="119.9">A11</text>
<text x="32.4" y="115.1">A13</text>
<text x="32.4" y="117.5">A12</text>
<text x="74.5" y="114.9">PC5</text>
<text x="74.5" y="119.7">PC3</text>
<text x="74.6" y="117.3">PC4</text>
<text x="177.9" y="117.3">PD1</text>
<text x="178" y="114.9">PD0</text>
<text x="178" y="119.7">PD2</text>
<text x="190.9" y="115.1">PD0</text>
<text x="190.9" y="119.9">PD2</text>
<text x="190.9" y="117.5">PD1</text>
<text x="208.2" y="115.1">PC5</text>
<text x="208.2" y="117.5">PC4</text>
<text x="208.2" y="119.9">PC3</text>
<text x="221.2" y="114.9">PC5</text>
<text x="221.2" y="119.7">PC3</text>
<text x="221.3" y="117.3">PC4</text>
<text x="32.4" y="122.3">A10</text>
<text x="33.4" y="124.7">A9</text>
<text x="74.5" y="124.5">PC1</text>
<text x="74.6" y="122.1">PC2</text>
<text x="177.9" y="122.1">PD3</text>
<text x="178" y="124.5">PD4</text>
<text x="190.9" y="122.3">PD3</text>
<text x="190.9" y="124.7">PD4</text>
<text x="208.2" y="124.7">PC1</text>
<text x="208.2" y="122.3">PC2</text>
<text x="221.2" y="124.5">PC1</text>
<text x="221.3" y="122.1">PC2</text>
<text x="33.4" y="129.6">A7</text>
<text x="33.4" y="132">A6</text>
<text x="33.4" y="127.2">A8</text>
<text x="74.6" y="126.9">PC0</text>
<text x="74.6" y="129.3">PA7</text>
<text x="74.6" y="131.7">PA6</text>
<text x="177.9" y="126.9">PD5</text>
<text x="178" y="129.3">PD6</text>
<text x="190.9" y="129.6">PD6</text>
<text x="190.9" y="127.2">PD5</text>
<text x="208.2" y="129.6">PD7</text>
<text x="208.2" y="127.2">PC0</text>
<text x="221.3" y="126.9">PC0</text>
<text x="221.3" y="129.3">PD7</text>
<text x="33.4" y="136.8">A4</text>
<text x="33.4" y="134.4">A5</text>
<text x="74.5" y="134.1">PA5</text>
<text x="74.6" y="136.5">PA4</text>
<text x="252.5" y="136.5">3.3V</text>
<text x="33.4" y="139.2">A3</text>
<text x="33.4" y="141.6">A2</text>
<text x="33.4" y="144">A1</text>
<text x="74.5" y="138.9">PA3</text>
<text x="74.5" y="143.7">PA1</text>
<text x="74.6" y="141.3">PA2</text>
<text x="33.1" y="148.8">CS</text>
<text x="33.4" y="146.4">A0</text>
<text x="74.6" y="148.6">PB2</text>
<text x="74.6" y="146.2">PA0</text>
<text x="32.9" y="153.6">WR</text>
<text x="33.1" y="151.2">RD</text>
<text x="74.5" y="151">PB1</text>
<text x="74.6" y="153.4">PB0</text>
<text x="32.4" y="158.4">VCC</text>
<text x="32.6" y="156">CLK</text>
<text x="74.5" y="179.8">3.3V</text>
</g>
<g font-size="1.7">
<text x="223.8" y="34.6">MISO</text>
<text x="223.8" y="39.4">SCK</text>
<text x="223.8" y="37">MOSI</text>
<text x="223.8" y="41.8">SS</text>
<text x="223.8" y="44.2">VCC</text>
<text x="223.8" y="46.6">GND</text>
</g>
</svg>
